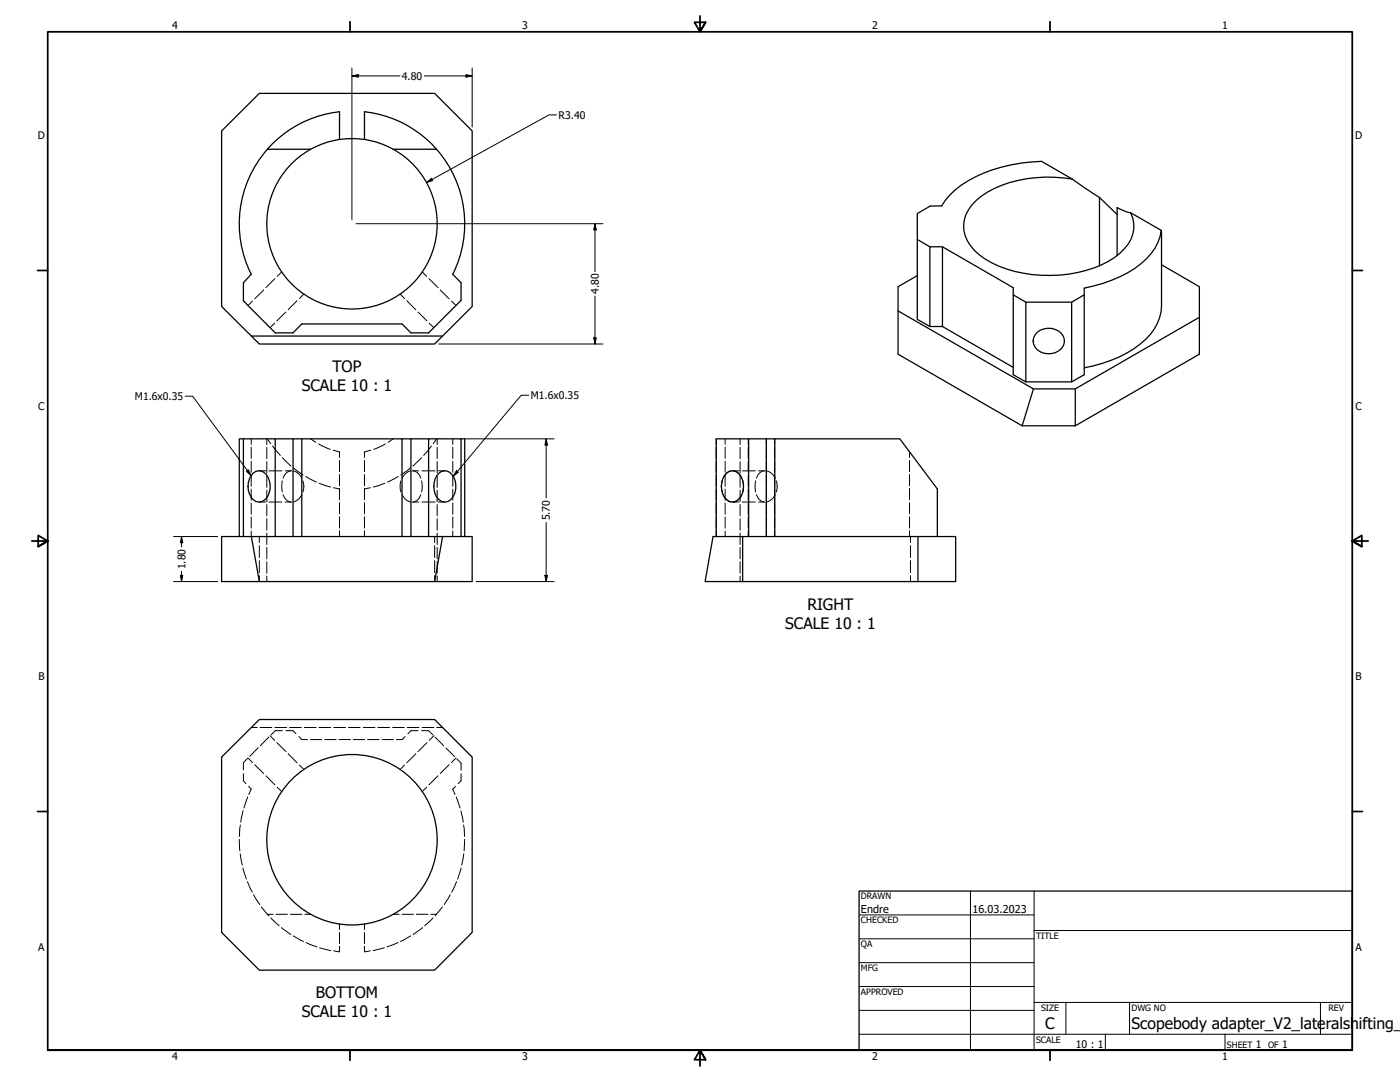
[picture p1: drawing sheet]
<svg xmlns="http://www.w3.org/2000/svg" width="559mm" height="432mm" viewBox="0 0 559 432" stroke-linecap="round" stroke-linejoin="round" font-family="sans-serif">
<!-- layer: Hidden (ANSI) -->
<g fill="none" stroke="#000" stroke-width=".4">
<path d="M105.3 115.7l-3.6 3.6M109.7 111.2l-3.5 3.5M112.5 108.5l-1.9 1.8M121.3 117.3l-1.8 1.8M159.7 117.3l1.8 1.8M168.5 108.5l1.8 1.8M171.2 111.2l3.6 3.5M175.7 115.7l3.6 3.6M100.8 120.1l-1.8 1.8M109.6 129l-1.8 1.7M114.1 124.5l-3.6 3.6M118.6 120l-3.6 3.6"/>
<path d="M162.4 120l3.6 3.6M166.9 124.5l3.5 3.6M171.3 129l1.9 1.7M180.2 120.1l1.8 1.8M100.3 175.1v2.3M100.3 178.4v4.5M106.5 175.1v2.3M106.5 178.6v4.5M106.7 175.1l1.4 2M108.8 178.1l3.1 3.6M124 175.1l2 1.4M127.2 177.2l4.6 2.1"/>
<path d="M133 179.7l2.5 .6v2.3M148 179.7l-2.5 .6v2.3M153.8 177.2l-4.6 2.1M157 175.1l-2.1 1.4M172.2 178.1l-3.1 3.6M174.2 175.1l-1.3 2M174.5 175.1v2.3M174.5 178.6v4.5M180.7 175.1v2.3M180.7 178.4v4.5M285.9 175.1v2.3M285.9 178.4v4.5"/>
<path d="M289.4 175.1v2.3M289.4 178.4v4.5M295.4 175.1v2.3M295.4 178.6v4.5M298.6 175.1v2.3M298.6 178.4v4.5M305.9 175.1v2.3M305.9 178.4v4.5M309.2 175.1v2.3M309.2 178.4v4.5M100.3 184v4.5M100.3 189.6v4.5"/>
<path d="M100.3 195.2v4.4M103.4 187.9h2.6M106.5 184.2v4.6M106.5 189.9v4.6M106.5 195.6v4.6M107.3 187.9h5.2M112.6 191.9v4.4M112.7 182.6l3.4 3.3M113 197.4v.2a4 4 0 0 0 3.1 2.7M113.9 187.9h2.6M116.1 187.9a3.8 3.8 0 0 0-3.1 2.9M117.1 186.7l3.9 2.8"/>
<path d="M117.2 188h.1a5.1 5.1 0 0 1 3.2 2.9M120.5 197.4l-.1 .2a4.9 4.9 0 0 1-3.2 2.7M120.9 191.9a6.7 6.7 0 0 1 0 4.4M122 190.2l4.3 2.2M127.4 192.8l4.6 1.6M133.1 194.6l2.4 .5M135.5 183.7v4.5M135.5 189.4v4.5M135.5 194.9v4.6M145.5 183.7v4.5M145.5 189.4v4.5M145.5 194.9v4.6"/>
<path d="M147.8 194.6l-2.3 .5M153.6 192.8l-4.6 1.6M158.9 190.2l-4.2 2.2M160 191.9a7.9 7.9 0 0 0 0 4.4M160.5 197.4l.1 .2a4.9 4.9 0 0 0 3.2 2.7M163.8 188h-.2a5.2 5.2 0 0 0-3.1 2.9M163.9 186.7l-3.9 2.8M164.5 187.9h2.6M164.8 187.9a3.8 3.8 0 0 1 3.2 2.9M168 197.4l-.1 .2a3.8 3.8 0 0 1-3.1 2.7M168.3 191.9l.2 2.2-.2 2.2M168.3 182.6l-3.5 3.3"/>
<path d="M168.4 187.9h5.3M174.5 184.2v4.6M174.5 189.9v4.6M174.5 195.6v4.6M174.9 187.9h2.6M180.7 184v4.5M180.7 189.6v4.5M180.7 195.2v4.4M285.9 184v4.5M285.9 189.6v4.5M285.9 195.2v4.4M288.2 191.9l-.2 1.5 .2 2.9"/>
<path d="M288.6 197.4a4.7 4.7 0 0 0 3.2 2.9M289.4 184v4.5M289.4 189.6v4.5M289.4 195.2v4.4M291.8 188a4.1 4.1 0 0 0-3.2 2.8M292.4 187.9h2.6M292.9 188a4.5 4.5 0 0 1 3.2 2.8M295.4 184.2v4.6M295.4 189.9v4.6M295.4 195.6v4.6M296.1 197.4a4.5 4.5 0 0 1-3.2 2.9M296.3 187.9h5.2"/>
<path d="M296.5 191.9a7.9 7.9 0 0 1 0 4.4M298.6 184v4.5M298.6 189.6v4.5M298.6 195.2v4.4M301.6 191.9l-.2 2.2 .2 2.2M301.9 197.4l.1 .2a3.8 3.8 0 0 0 3.1 2.7M302.8 187.9h2.6M305.1 187.9a3.8 3.8 0 0 0-3.2 2.9M305.9 184v4.5M305.9 189.6v4.5M305.9 195.2v4.4M306.2 188h.1a5.2 5.2 0 0 1 3.1 2.9"/>
<path d="M309.2 184v4.5M309.2 189.6v4.5M309.2 195.2v4.4M309.4 197.4a5.1 5.1 0 0 1-3.2 2.9M309.9 191.9a7.9 7.9 0 0 1 0 4.4M363 180.3v2.3M363 183.7v4.5M363 189.4v4.5M363 194.9v4.6M100.3 200.7v4.5M100.3 206.3v4.5M100.3 211.9v2.2"/>
<path d="M103.4 200.3h2.6M103.5 214.1v2.4M103.5 217.7v4.8M106.5 201.4v4.5M106.5 207v4.6M106.5 212.7v4.6M106.5 218.4v4.6M107.3 200.3h5.2M113.9 200.3h2.6M135.5 200.6v4.5M135.5 206.2v4.6M135.5 211.8v2.3"/>
<path d="M145.5 200.6v4.5M145.5 206.2v4.6M145.5 211.8v2.3M164.5 200.3h2.6M168.4 200.3h5.3M173.5 214.1v2.4M173.5 217.7v4.8M174.5 201.4v4.5M174.5 207v4.6M174.5 212.7v4.6M174.5 218.4v4.6M174.9 200.3h2.6"/>
<path d="M180.7 200.7v4.5M180.7 206.3v4.5M180.7 211.9v2.2M285.9 200.7v4.5M285.9 206.3v4.5M285.9 211.9v2.2M289.4 200.7v4.5M289.4 206.3v4.5M289.4 211.9v2.2M292.4 200.3h2.6M295.4 201.4v4.5M295.4 207v4.6"/>
<path d="M295.4 212.7v4.6M295.4 218.4v4.6M296.3 200.3h5.2M298.6 200.7v4.5M298.6 206.3v4.5M298.6 211.9v2.2M302.8 200.3h2.6M305.9 200.7v4.5M305.9 206.3v4.5M305.9 211.9v2.2M309.2 200.7v4.5M309.2 206.3v4.5"/>
<path d="M309.2 211.9v2.2M363 200.6v4.5M363 206.2v4.6M363 211.8v2.3M363.4 214.1v2.4M363.4 217.7v4.8M103.5 223.7v4.8M103.5 229.7v2.4M106.5 224.2v4.5M106.5 229.9v2.2M173.5 223.7v4.8M173.5 229.7v2.4"/>
<path d="M174.5 224.2v4.5M174.5 229.9v2.2M295.4 224.2v4.5M295.4 229.9v2.2M363.4 223.7v4.8M363.4 229.7v2.4M100.3 290.3h2.4M103.1 298.4l-3.4 3.4M103.8 290.3h4.7M107.3 294.1l-3.4 3.5M107.8 293.6l1.8 1.9M109.7 290.3h4.7"/>
<path d="M110.5 296.4l3.6 3.5M112.7 291.6h-2.8l-1.7 1.7M114.1 291.6h2.9l1.1 1.2M115.6 290.3h4.7M119.3 293.9l1.2 1.2h2.2M121.5 290.3h4.7M123.9 295.1h4.6M127.3 290.3h4.7M129.6 295.1h4.6M133.2 290.3h4.7M135.3 295.1h4.6M139.1 290.3h4.7"/>
<path d="M141 295.1h4.6M145 290.3h4.7M146.7 295.1h4.6M150.8 290.3h4.7M152.5 295.1h4.5M156.7 290.3h4.7M161.7 293.9l-1.2 1.2h-2.3M162.6 290.3h4.7M166.9 291.6h-2.9l-1.2 1.2M168.3 291.6h2.8l1.7 1.7M168.5 290.3h4.7M170.4 296.4l-3.5 3.5"/>
<path d="M173.2 293.6l-1.9 1.9M173.7 294.2l3.4 3.4M174.3 290.3h2.4M178 298.5l3.4 3.4M97.2 308.7v2.9l1 1.1M98.8 302.6l-1.6 1.8v2.9M98.9 318.1l-1.6 4.4M99 302.5l1.8 1.8M99.3 313.8l1 1.1-1 2.2M101.7 305.2l3.6 3.5M106.2 309.6l3.5 3.6M110.6 314.1l1.9 1.8"/>
<path d="M115 300.8l3.6 3.6M119.5 305.3l1.8 1.8M161.5 305.3l-1.8 1.8M166 300.8l-3.6 3.6M170.3 314.1l-1.8 1.8M174.8 309.6l-3.6 3.6M179.3 305.2l-3.6 3.5M181.8 313.8l-1.1 1.2 .9 2.1M182 302.5l-1.8 1.8M182.1 318.1l1.5 4.4M182.3 302.8l1.7 1.7v2.8M184 308.8v2.8l-1.1 1.1"/>
<path d="M95.5 335l.3 4.6M95.9 329.2l-.3 4.6M97 323.5l-.9 4.6M184 323.6l.9 4.5M185 329.2l.4 4.6M185.5 335l-.3 4.6M95.9 340.7l.8 4.5M97 346.4l1.3 4.4M98.7 351.9l2 4.1M101.2 357.1l2.5 3.9M179.7 357.1l-2.4 3.9M182.2 351.9l-1.9 4.1"/>
<path d="M184 346.4l-1.3 4.4M185.1 340.7l-.8 4.5M104.3 361.9l3 3.6M106.7 364.9h2.3M108.1 366.3l3.3 3.1M110.2 364.9h4.5M112.3 370.2l3.8 2.7M115.9 364.9h4.6M117.1 373.5l4.1 2.2M121.7 364.9h2.3M122.2 376.2l4.3 1.7M127.6 378.3l4.5 1"/>
<path d="M135.5 368.7v2.3M135.5 372.1v4.5M135.5 377.6v2.3l-2.3-.4M145.5 368.7v2.3M145.5 372.1v4.5M145.5 377.6v2.3l2.3-.4M153.4 378.3l-4.5 1M157 364.9h2.3M158.8 376.2l-4.3 1.7M160.5 364.9h4.5M163.9 373.5l-4.1 2.2M166.2 364.9h4.6"/>
<path d="M168.7 370.2l-3.8 2.7M172 364.9h2.2M172.8 366.3l-3.3 3.1M176.6 361.9l-2.9 3.6"/>
</g>
<!-- layer: Visible (ANSI) -->
<g fill="none" stroke="#000" stroke-width=".51">
<path d="M88.5 52.3l15-15h70l15 15v70l-11.8 11.8h-76.4l-11.8-11.8zM106.7 59.6a45 45 0 0 1 28.8-15v11a35 35 0 0 0-11.5 4M106.7 59.6h17.3M106.7 59.6a45 45 0 0 0-6.4 49.9M124 59.6a34 34 0 0 0-9.7 51.4 34 34 0 0 0 52.4 0 34 34 0 0 0-9.7-51.4M135.5 55.7l5-.4 5 .4M145.5 44.6a44.6 44.6 0 0 1 28.7 15h-17.2a35.4 35.4 0 0 0-11.5-4zM174.3 59.6a45 45 0 0 1 6.4 49.9M427.9 71.4l-12.2-7a57 57 0 0 0-34.4 11.4l-4 4.1-1.4 2.3h-4.6l-5.2 3v42.2l5.1 2.9h5l28.2 16.3M438.8 78.8l-10.9-7.4a52.2 52.2 0 0 0-33.6 5.2 17.3 17.3 0 0 0-9.7 13.3 15.7 15.7 0 0 0 8.7 13.5 52.6 52.6 0 0 0 43.3 3.5 25.9 25.9 0 0 0 14.9-11.5 12 12 0 0 0-.2-10.5l-1.7-.4-3.7-1.6v19.1M438.8 78.8v27.3M438.8 78.8l7.1 6.8"/>
<path d="M366.1 95.6l5.1 2.9M376.2 98.5h-5v31.8M451.3 84.9l12.2 7M463.5 91.9l.1 30.3a19.7 19.7 0 0 1-8.6 15.2 49.1 49.1 0 0 1-22.2 9.4M463.5 91.9a20 20 0 0 1-8.1 13.3 50.7 50.7 0 0 1-22.6 9.8v34.5l-5.1 2.9h-18.3l-5-2.9v-34.7l-28.2-16.3v31.8M100.3 109.5l-3.1 3.3v7.3l12.7 12.7h7.1l3.5-3.5h40l3.5 3.5h7.1l12.9-12.9v-7.1l-3.3-3.3M366.1 110l-7.6 4.4v9.7M404.4 117.7l5 2.9M432.8 117.7l-5.1 2.9M463.6 105.7l15.1 8.7v12.2l-49.5 28.6h-16.7l-54-31.1M100.3 134.1l3.2 3.2h70l3.2-3.2M358.5 124.1v17.3l49.5 28.5h21.2"/>
<path d="M414 132.6a7 7 0 0 1 10.4 1.6 5.4 5.4 0 0 1-6.2 7 5.1 5.1 0 0 1-5.1-7.5zM478.7 126.6v14.8l-49.5 28.5v-14.7M409.4 152.4v-31.8h18.3v31.8M412.5 155.2l-4.5 14.7M97.2 175.1h-1.7v39M109.9 175.1h7.1M120.5 175.1v39M160.5 175.1h3.5v39M164 175.1h7.1M184 175.1h1.5v39M298.8 175.1h7.1M309.2 175.1h50l14.9 20v19"/>
<path d="M101 188.8a3.7 3.7 0 0 1 6 1.6 7.7 7.7 0 0 1-1.7 9.4 3.8 3.8 0 0 1-5.7-2.7 7.8 7.8 0 0 1 1.4-8.3zM175.2 188.8a3.6 3.6 0 0 1 5.9 1.6 7.1 7.1 0 0 1-2.7 9.9 4.7 4.7 0 0 1-5.1-4.7 7.8 7.8 0 0 1 1.9-6.8zM290 188.8a3.6 3.6 0 0 1 5.9 1.6 7.1 7.1 0 0 1-2.7 9.9 4.7 4.7 0 0 1-5.1-4.7 7.8 7.8 0 0 1 1.9-6.8zM88.5 214.1h100v18h-100zM97.2 214.1v-39h12.7v39M100.3 214.1l3.2 18M117 214.1v-39h43.5v39M171.1 214.1v-39h12.9v39M176.7 214.1l-3.2 18M285.9 214.1v-39h12.9v39M296.4 214.1v18h70M305.9 214.1v-39h3.3v39"/>
<path d="M366.4 214.1v18h15v-18h-96.8l-3.2 18h15M88.5 302.1l15-15h70l15 15v70l-15 15.1h-70l-15-15.1z"/>
<circle cx="140.5" cy="335.1" r="34"/>
</g>
<!-- layer: Border (ANSI) -->
<g fill="none" stroke="#000" stroke-width=".7">
<path d="M139.7 8.6v4.1M279.4 6.3v6.4l-2.2-3.8h4.4l-2.2 3.8 2.2-3.8M419.1 8.6v4.1M15 107.9h4M539.8 107.9h4M12.7 215.9h6.3l-3.8-2.2v4.4l3.8-2.2-3.8 2.2M546.1 215.9h-6.3l3.8-2.2v4.4l-3.8-2.2 3.8 2.2M15 323.8h4M539.8 323.8h4M19 419.1v-406.4h520.8v406.4h-520.8h520.8M139.7 419.1v4.1M419.1 419.1v4.1"/>
<path d="M281.6 422.9l-2.2-3.8 2.2 3.8h-4.4l2.2-3.8v6.3"/>
</g>
<!-- layer: Title (ANSI) -->
<g fill="none" stroke="#000" stroke-width=".4">
<path d="M387.3 355.6v63.5M412.7 355.6v63.5M342.9 365.1h69.8M342.9 374.6h69.8M412.7 371.3h127.1M342.9 384.2h69.8M342.9 393.7h69.8M342.9 412.7h196.9M342.9 403.2h69.8M412.7 400h127.1M425.4 400v12.7M441.2 412.7v6.4"/>
<path d="M450.8 400v12.7M488.9 412.7v6.4M527 400v12.7"/>
</g>
<path d="M342.9 355.6h196.9v63.5h-196.9z" fill="none" stroke="#000" stroke-width=".51"/>
<!-- layer: Dimension (ANSI) -->
<g fill="none" stroke="#000" stroke-width=".4">
<path d="M140.5 30.3l2.5-.5v1zM140.5 30.3h19.1M140.5 27.1v60.6M169.4 30.3h19.1M186 29.8l2.5 .5-2.5 .5zM188.5 27.1v23.6M222.1 45.8h-3l-48.9 27M170.2 72.8l2-1.6 .5 .9zM142.1 89.3h98.6M237.5 89.3l.5 2.5h-1zM237.5 89.3v19.1M237.5 118.2v19.1"/>
<path d="M175.1 137.3h65.6M237 134.8h1l-.5 2.5zM73.9 158.1h3l23.3 31.7M211.1 157.7h-3.1l-27.1 32.4M185.6 175.1h35.6M218 175.1l.5 2.5h-1zM218 175.1v23.7M98.4 188.1l.7-.6 1.1 2.3zM182.2 187.8l.7 .7-2 1.6zM69.3 214.1h17.6M72.5 214.1l.5 2.5h-1zM72.5 214.1v4.1"/>
<path d="M218 208.5v23.6M69.3 232.1h17.6M72 229.6h1l-.5 2.5zM72.5 228v4.1M190.1 232.1h31.1M217.5 229.6h1l-.5 2.5z"/>
</g>
<g fill="#000">
<path d="M140.5 30.3l2.5-.5v1z" fill-rule="evenodd"/>
<path d="M186 29.8l2.5 .5-2.5 .5z" fill-rule="evenodd"/>
<path d="M170.2 72.8l2-1.6 .5 .9z" fill-rule="evenodd"/>
<path d="M237.5 89.3l.5 2.5h-1z" fill-rule="evenodd"/>
<path d="M237 134.8h1l-.5 2.5z" fill-rule="evenodd"/>
<path d="M218 175.1l.5 2.5h-1z" fill-rule="evenodd"/>
<path d="M98.4 188.1l.7-.6 1.1 2.3z" fill-rule="evenodd"/>
<path d="M182.2 187.8l.7 .7-2 1.6z" fill-rule="evenodd"/>
<path d="M72.5 214.1l.5 2.5h-1z" fill-rule="evenodd"/>
<path d="M72 229.6h1l-.5 2.5z" fill-rule="evenodd"/>
<path d="M217.5 229.6h1l-.5 2.5z" fill-rule="evenodd"/>
</g>
<g font-size="6.3">
<text x="132.7" y="148.5">TOP</text>
<text x="120.5" y="156">SCALE 10 : 1</text>
<text x="322.3" y="243.3">RIGHT</text>
<text x="313.4" y="250.8">SCALE 10 : 1</text>
<text x="126.1" y="398.3">BOTTOM</text>
<text x="120.5" y="405.8">SCALE 10 : 1</text>
<text x="417.2" y="410.6">C</text>
<text x="451.6" y="410.7">Scopebody adapter_V2_lateralshifting_</text>
</g>
<g font-size="4.3">
<text x="343.7" y="364.3">Endre</text>
<text x="388.1" y="364.3">16.03.2023</text>
</g>
<g font-size="4.2">
<text x="68.7" y="11.7">4</text>
<text x="208.4" y="11.7">3</text>
<text x="348.1" y="11.7">2</text>
<text x="487.8" y="11.7">1</text>
<text x="160.4" y="31.8">4.80</text>
<text x="222.9" y="47.4">R3.40</text>
<text x="15.1" y="55.5">D</text>
<text x="540.9" y="55.5">D</text>
<text x="239" y="117.3" transform="rotate(-90 239 117.3)">4.80</text>
<text x="53.8" y="159.6">M1.6x0.35</text>
<text x="211.8" y="159.3">M1.6x0.35</text>
<text x="15.2" y="163.4">C</text>
<text x="541" y="163.4">C</text>
<text x="219.5" y="207.7" transform="rotate(-90 219.5 207.7)">5.70</text>
<text x="74" y="227.2" transform="rotate(-90 74 227.2)">1.80</text>
<text x="15.3" y="271.4">B</text>
<text x="541.1" y="271.4">B</text>
<text x="15.2" y="379.3">A</text>
<text x="541" y="379.3">A</text>
<text x="429.5" y="418.3">10 : 1</text>
<text x="501.3" y="418.3">1</text>
<text x="511.8" y="418.3">1</text>
<text x="68.7" y="423.2">4</text>
<text x="208.4" y="423.2">3</text>
<text x="348.1" y="423.2">2</text>
<text x="487.8" y="423.2">1</text>
</g>
<g font-size="3.5">
<text x="343.7" y="358.9">DRAWN</text>
<text x="343.7" y="368.5">CHECKED</text>
<text x="413.5" y="374.6">TITLE</text>
<text x="343.7" y="378">QA</text>
<text x="343.7" y="387.5">MFG</text>
<text x="343.7" y="397.1">APPROVED</text>
<text x="415.5" y="403.4">SIZE</text>
<text x="451.6" y="403.4">DWG NO</text>
<text x="530.3" y="403.4">REV</text>
<text x="413.5" y="416.1">SCALE</text>
<text x="489.7" y="418.3">SHEET</text>
<text x="506.2" y="418.3">OF</text>
</g>
</svg>
